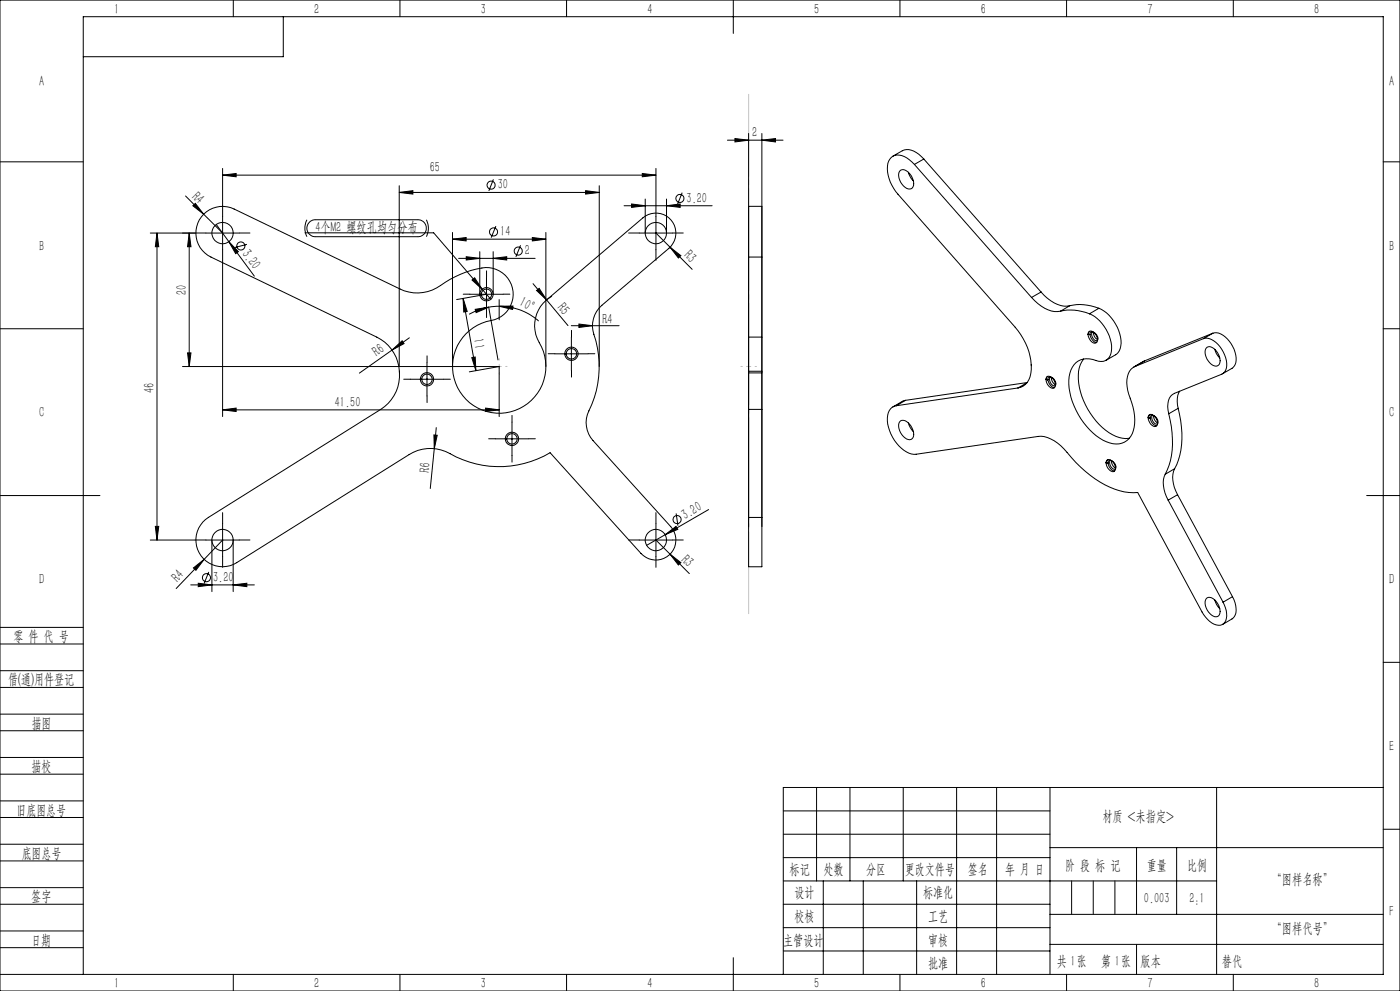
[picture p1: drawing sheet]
<svg xmlns="http://www.w3.org/2000/svg" width="420mm" height="297mm" viewBox="0 0 420 297" stroke-linecap="round" stroke-linejoin="round" font-family="sans-serif">
<g fill="none" stroke="#000" stroke-width=".3">
<path d="M0 0h420v297h-420zM70 0v5M85 5v12h-60M120 0v5M170 0v5M220 0v10M270 0v5M320 0v5M370 0v5M0 48.5h25M55.7 58.7l5.4 5.5M66.8 52.5l4-.5v1z"/>
<path d="M66.8 50.5v11.2M66.8 52.5h130M119.8 57.7l4.1-.6v1.1zM119.8 55.7v54.2M119.8 57.7h60M148 53.8l-1.4 3.4M175.7 57.1l4.1 .6-4.1 .5zM179.8 55.7v54.2M192.7 52l4.1 .5-4.1 .5zM193.6 59.7v10.1M196.8 50.5v11.2M200 59.7v10.1"/>
<path d="M204.6 57.7l-1.3 3.5M218.2 42h16.7M220.5 41.5l4.1 .5-4.1 .5zM224.6 40v117.8M228.6 42l4.1-.5v1zM228.6 40v117.8M267.9 46.8a6.3 6.3 0 0 1 4.7-2l2.3 .9 2.2 2M269.9 51.3a1.67 1.67 0 0 1 2.6 .3 4.3 4.3 0 0 1 1.4 4.4 1.5 1.5 0 0 1-2.4 .1 4.3 4.3 0 0 1-1.6-4.8zM272.5 51.6l.5 1.3 1 1.3M274.3 49.3a6.3 6.3 0 0 0-5.8-2.7 4.1 4.1 0 0 0-2.2 5l.8 3 1.6 2.8 35.9 40.7a18.2 18.2 0 0 1 4.8 12.7 5.1 5.1 0 0 1-4 5.5M274.3 49.3l35.2 39.8M277.1 47.7l-2.8 1.6"/>
<path d="M277.1 47.7l35.2 39.8M415 48.5h5M45.1 69.8h13.5M47.1 69.8v92.1M47.1 69.8l.5 4.1h-1zM56.8 69.8l.5 4.1h-1zM56.8 69.8v40.1M57.9 61.7l.7-.7 2.5 3.2zM61.1 64.2l5.7 5.6M61.1 64.2a8.1 8.1 0 0 1 9.1-1.6l49.8 24a12.5 12.5 0 0 0 13.6-2 26.3 26.3 0 0 1 13.1-4.4 8 8 0 0 1 7.3 7.7 8 8 0 0 1-6.7 8.2 14 14 0 0 0-10.9 17.8 14 14 0 0 0 19 8.8 14 14 0 0 0 6.4-20 10 10 0 0 1 2.1-12.7l29-24.7a6 6 0 0 1 8.4 .7 6 6 0 0 1-.6 8.4l-20.1 17.1a8.2 8.2 0 0 0-2.4 8.7 30.8 30.8 0 0 1-2 24 8.1 8.1 0 0 0 1.7 7.8l23.3 25.8a6 6 0 0 1-.4 8.5 6 6 0 0 1-8.5-.4l-27.3-30.2a30.4 30.4 0 0 1-31.3-.4 11.9 11.9 0 0 0-11 .9l-51.7 32.4a8 8 0 0 1-11-2.5 8 8 0 0 1 2.5-11l51.7-32.4a12.6 12.6 0 0 0-1.2-21.7l-49.7-24a8 8 0 0 1-2.2-12.8zM61.8 69.8h10M64.9 67.3l3.8 5.1"/>
<path d="M66.8 64.8v10.1M66.8 78.1v46.7M68.7 72.4l2.8 3-.8 .6zM68.7 72.4l7.6 10.4M74.1 73.2l-3.7 1M91.5 69.8h38.6l17.1 19.9M92.1 65.9l-.6 2v1l.6 2M93 66.5l1.4-.6h30.9a2.54 2.54 0 0 1 2.6 2.5 2.54 2.54 0 0 1-2.6 2.5h-30.7a2.56 2.56 0 0 1-2.4-1.6 2.56 2.56 0 0 1 .8-2.8zM127.9 65.9l.6 2.3-.1 1.4-.5 1.3M135.7 71.7l4.1-.5v1zM135.7 69.7v40.2M135.7 71.7h28.1"/>
<path d="M137.6 77.4h22.9M139.9 76.9l4 .5-4 .5zM143.9 75.4v12.8M148 77.4l4-.5v1zM148 75.4v12.8M148.8 67.8l-1.4 3.4M156.2 73.5l-1.4 3.5M159.7 71.2l4.1 .5-4.1 .5zM163.8 69.7v40.2M187.2 61.7h26.4M189.5 61.1l4.1 .6-4.1 .5zM191.8 69.8h10"/>
<path d="M196.8 69.8l10.8 10.9M196.8 64.8v10.1M200 61.7l4-.6v1.1zM201 74.1l3.3 2.5-.8 .7zM224.6 61.8h4v15.2h-4zM0 98.5h25M138.9 89.4l3.9 21.7M138.9 89.4l1.3 3.9-1.1 .2zM140.9 88.2h10.1M141.6 83.9l.8-.6 2.2 3.4zM142.6 92.7l4-.6-3.8 1.6zM145.9 83.2v10"/>
<path d="M145.9 88.2l-8.9 1.6M146.6 92.1l-3 .8-2.9 1.3M146.6 92.1l2.8 15.8M149.8 91.8l4.1-.1-.1 1zM149.8 91.8l-3.2 .3M149.8 91.8a17.6 17.6 0 0 1 11.8 4.4M149.8 89.8v6M159.9 85l10.5 12.6M161 87.1l.7-.7 2.3 3.5zM165.6 88.8l-1.7 1.2M171.4 97.6h14.3M173.7 97.1l4 .5-4 .5z"/>
<path d="M309.5 89.1a10.5 10.5 0 0 0 7.8 4.3l.8-.1M312.3 87.5a10.4 10.4 0 0 0 7.8 4.3l.9-.2M312.3 87.5l-2.8 1.6M318.1 93.3a14.3 14.3 0 0 1 8.7 .7M321 91.6a15 15 0 0 1 8.7 .8M321 91.6l-2.9 1.7M326.6 99.5a1.33 1.33 0 0 1 2 .7l.5 .9a1.11 1.11 0 0 1-.3 1.7 1.11 1.11 0 0 1-1.6-.7l-.7-1.4zM326.8 94a11.9 11.9 0 0 1 6.6 11.3 3.2 3.2 0 0 1-4.6 2.8 5.5 5.5 0 0 0-8.1 4.8 21.4 21.4 0 0 0 8.2 17.7 8.9 8.9 0 0 0 7.7 2.2 6 6 0 0 0 3.8-5.9l-.2-3.6-.7-2.6a12.1 12.1 0 0 1-1-8.7 3.6 3.6 0 0 1 2-2.2M326.9 99.3l-.5 .9M327.6 99.4a1.95 1.95 0 0 0 1.5 2.7 1.81 1.81 0 0 0-1.8-2.5l-.4 .7M328 99.6v.1a2.23 2.23 0 0 0 1.2 2M329.7 92.4a11.9 11.9 0 0 1 6.5 11.3 3.5 3.5 0 0 1-1.5 2.6l-2.9 1.7"/>
<path d="M329.7 92.4l-2.9 1.6M363.9 99.9a4.8 4.8 0 0 1 4.9 2.4 7.9 7.9 0 0 1 1.7 7l-.7 .9-3 1.8M363.9 99.9l-2.9 1.6M363.9 99.9l-20.5 8.3M415 98.5h5M54.8 109.9h95M56.3 105.8h1l-.5 4.1zM117.6 104.9l3-2.8 .6 .9zM117.6 104.9l-9.8 6.9M122.8 101.2l-5.2 3.7M123.1 113.7h10M128.1 108.7v10"/>
<path d="M141.5 107.2l1.1-.2 .2 4.1zM149.8 109.9l-9 1.5M149.8 109.9v14.9M166.4 106h10M171.4 101v10M224.6 111.3v-10.3h4v10.3M224.6 111.8v10.9h4v-10.9M224.6 111.3v.5M224.6 111.3h4M224.6 111.8h4M228.6 111.3v.5M271.7 120l-1 .3-2.8 1.7"/>
<path d="M271.7 120l-2.8 1.6M305.4 116.3l-36.5 5.3M308.1 114.7l-2.7 1.6M308.2 114.6l-36.5 5.4M313.8 113.7l.5 .1M314 113a1.35 1.35 0 0 1 2 .7l.5 .9a1.04 1.04 0 0 1-.1 1.5 1.04 1.04 0 0 1-1.5-.1l-.9-1.3-.2-1zM314.3 112.8l-.5 .9M314.4 113.8a2.42 2.42 0 0 0 2 2.3M314.4 113.7l-.1 .1M315 113a1.86 1.86 0 0 0 1.5 2.6 1.85 1.85 0 0 0-1.8-2.5l-.4 .7M315.5 113.1l-.1 .1a2.32 2.32 0 0 0 1.2 2.1M325.1 107.6a9.6 9.6 0 0 0-1.3 8.5 21.4 21.4 0 0 0 11 14.7 7.5 7.5 0 0 0 4 .5"/>
<path d="M326.4 100.2l.5 .1M327 100.2a2.42 2.42 0 0 0 2 2.4M327.1 100.2l-.2 .1M343.4 108.2l-3.3 1.8M343.4 108.2l-2.9 1.6M353.9 117.3a6.5 6.5 0 0 0-.5 5.1M361 101.5a4.9 4.9 0 0 1 5 2.4 7.9 7.9 0 0 1 1.7 7l-1.2 1.2-14.2 5.8a4.9 4.9 0 0 0-1.7 6.1M361 101.5l-20.5 8.3M361.8 104.3a1.67 1.67 0 0 1 2.6 .3 4 4 0 0 1 1.2 4.8 2.17 2.17 0 0 1-3.1-1.2l-.9-1.8a2.43 2.43 0 0 1 .2-2.1zM364.5 104.7l.4 1.3 1 1.3M66.8 122.8l4-.5v1zM66.8 122.8h83"/>
<path d="M130.2 130.3l1 .2-.9 4zM130.3 134.5l-1.2 11.9M130.9 128.2l-.6 6.3M145.7 122.3l4.1 .5-4.1 .5zM148.6 131.5h10M153.6 126.5v10M268.9 121.6a3.7 3.7 0 0 0-2.7 4.5 11.8 11.8 0 0 0 7.2 10h1.4l36.6-5.3a10.5 10.5 0 0 1 8.7 4.8 31.5 31.5 0 0 0 17.2 11.8l4 .2 19.3 35.8a6.6 6.6 0 0 0 5.5 4 3.2 3.2 0 0 0 1.8-4.4l-1-2.5M269.9 126.4a1.93 1.93 0 0 1 3 .8 3.5 3.5 0 0 1 .7 4.3 1.96 1.96 0 0 1-2.6-.7 4 4 0 0 1-1.1-4.4zM272.5 126.7l.5 1.4 1 1.3M331.8 138.7l.5 .1M332 138a1.35 1.35 0 0 1 2 .7l.5 .9a1.04 1.04 0 0 1-.1 1.5 1.04 1.04 0 0 1-1.4-.1l-1-1.3-.2-1zM332.3 137.8l-.5 .9"/>
<path d="M332.4 138.7a2.42 2.42 0 0 0 2 2.4M332.5 138.7l-.2 .1M333.1 138a1.87 1.87 0 0 0 1.4 2.6 1.81 1.81 0 0 0-1.8-2.6l-.4 .8M333.4 138.1a2.32 2.32 0 0 0 1.2 2.2M344.5 125.2l.4 .1M344.7 124.5a1.33 1.33 0 0 1 2 .7l.5 .9a1.04 1.04 0 0 1-.1 1.5 1.04 1.04 0 0 1-1.5-.1l-.7-.9-.4-.9zM344.9 124.2l-.4 1M344.9 125.3l.2-.1a2.35 2.35 0 0 0 1.9 2.4M345.7 124.4a1.95 1.95 0 0 0 1.5 2.7 1.81 1.81 0 0 0-1.9-2.6l-.4 .8M346.1 124.6a2.23 2.23 0 0 0 1.2 2.1M350.6 124a25.6 25.6 0 0 1-1 18.1M353.4 122.4a25.5 25.5 0 0 1-1 18.1"/>
<path d="M353.4 122.4l-2.8 1.6M0 148.5h30M46.6 157.8h1l-.5 4.1zM66.8 156.8v10.1M196.8 156.8v10.1M202.8 153.9l.6 3.6M212.6 152.7l-13.1 7.6M224.6 155.1h4v14.8h-4zM349.6 142.1a8.6 8.6 0 0 0 .8 7.8M350.4 149.9l16.5 30.6M352.4 140.5a8.7 8.7 0 0 0 .9 7.8M352.4 140.5l-2.8 1.6"/>
<path d="M353.3 148.3l-2.9 1.6M353.3 148.3l16.4 30.5M410 148.5h10M45.1 161.9h13.5M57.2 175.3h19.1M58 170.2l3.2-2.6-2.4 3.3zM59.5 174.8l4.1 .5-4.1 .5zM61.8 161.9h10M62.6 171.4l-1.4 3.5M63.6 161.9v15.4M66.8 161.9l-14 14.5M70 175.3l4-.5v1z"/>
<path d="M70 161.9v15.4M191.8 161.9h10M196.8 161.9l4.2 4.2M199.5 160.3l3.3-2.5 .5 .8zM199.5 160.3l-5.5 3.1M201 166.1l3.3 2.5-.8 .7zM201 166.1l5.8 5.8M362.1 179.2a3 3 0 0 1 3.5 2.2l.4 1.3a1.53 1.53 0 0 1-.6 2 1.53 1.53 0 0 1-2-.4 4.3 4.3 0 0 1-1.6-4.8zM364.5 179.8l.4 1.3 1 1.3M369.7 178.8a6.3 6.3 0 0 1 .6 6.1l-.7 .6-2.8 1.6M369.7 178.8l-2.8 1.7M0 193h25"/>
<path d="M0 188h25M415 198.5h5M0 206h25M0 201h25M0 219h25M0 214h25M0 232h25M0 227h25M245 236v28M255 236v28M271 236v28M287 236v56"/>
<path d="M299 236v56M315 236v56M365 236v56M415 236h-180v56M0 245h25M0 240h25M0 258h25M0 253h25M235 243h80M235 250h80M235 257h80M315 254h100"/>
<path d="M341 254v20M353 254v20M415 248.5h5M0 271h25M0 266h25M0 279h25M235 271h80M235 264h130M235 278h80M247 264v28M259 264v28M275 264v28"/>
<path d="M315 274h100M0 284h25M0 292h415v-287h-390v287M70 292v5M120 292v5M170 292v5M220 287v10M235 285h80M270 292v5M315 283h100M320 292v5M370 292v5"/>
<circle cx="147.3" cy="55.5" r="1.22"/>
<circle cx="204" cy="59.5" r="1.21"/>
<circle cx="66.8" cy="69.8" r="3.2"/>
<circle cx="72.3" cy="73.7" r="1.22"/>
<circle cx="148.1" cy="69.5" r="1.2"/>
<circle cx="155.5" cy="75.2" r="1.21"/>
<circle cx="196.8" cy="69.8" r="3.2"/>
<circle cx="145.9" cy="88.2" r="2"/>
<circle cx="145.9" cy="88.2" r="1.55"/>
<circle cx="128.1" cy="113.7" r="2.01"/>
<circle cx="128.1" cy="113.7" r="1.56"/>
<circle cx="171.4" cy="106" r="1.57"/>
<circle cx="171.4" cy="106" r="2"/>
<circle cx="153.6" cy="131.5" r="1.58"/>
<circle cx="153.6" cy="131.5" r="2"/>
<circle cx="203.1" cy="155.7" r="1.21"/>
<circle cx="61.9" cy="173.1" r="1.21"/>
<circle cx="66.8" cy="161.9" r="3.2"/>
<circle cx="196.8" cy="161.9" r="3.2"/>
</g>
<g fill="none" stroke="#000" stroke-width=".3" stroke-dasharray="30.5 1.3 1.3 1.3">
<path d="M61.8 69.8h-3.2M66.8 64.8v-3.2M66.8 74.8v3.2M71.8 69.8h3.2M191.8 69.8h-3.2M196.8 64.8v-3.2M196.8 74.8v3.2M201.8 69.8h3.2M141 88.2h-2M146 83.2v-2M146 93.2v2M151 88.2h2"/>
<path d="M123.1 113.7h-2M128.1 108.7v-2M128.1 118.7v2M133.1 113.7h2M166.4 106h-2M171.4 101v-2M171.4 111v2M176.4 106h2M148.6 131.5h-2M153.6 126.5v-2M153.6 136.5v2M158.6 131.5h2"/>
<path d="M66.8 156.8v-3.2M196.8 156.8v-3.2M61.8 161.8h-3.2M66.8 166.8v3.2M71.8 161.8h3.2M191.8 161.8h-3.2M196.8 166.8v3.2M201.8 161.8h3.2"/>
</g>
<path d="M321.5 264v10M328 264v10M334.5 264v10M341 283v9" fill="none" stroke="#0a0605" stroke-width=".3"/>
<path d="M149.8 112.2v-4.7M152.1 109.8h-4.7M226.9 109.8h-4.7" fill="none" stroke="#c0c0c0" stroke-width=".3" stroke-dasharray="30.5 1.3 1.3 1.3" stroke-dashoffset="30"/>
<path d="M224.6 183.9v-155.6" fill="none" stroke="#c0c0c0" stroke-width=".3" stroke-dasharray="30.5 1.3 1.3 1.3" stroke-dashoffset="6"/>
<g fill="#000">
<path d="M57.9 61.7l.7-.7 2.5 3.2zM68.7 72.4l2.8 3-.8 .6zM201 74.1l3.3 2.5-.8 .7zM161 87.1l.7-.7 2.3 3.5zM117.6 104.9l3-2.8 .6 .9zM130.2 130.3l1 .2-.9 4zM58 170.2l3.2-2.6-2.4 3.3zM199.5 160.3l3.3-2.5 .5 .8zM201 166.1l3.3 2.5-.8 .7z"/>
<path d="M66.8 52.5l4-.5v1zM192.7 52l4.1 .5-4.1 .5z"/>
<path d="M47.1 69.8l.5 4.1h-1zM46.6 157.8h1l-.5 4.1z"/>
<path d="M135.7 71.7l4.1-.5v1zM159.7 71.2l4.1 .5-4.1 .5zM119.8 57.7l4.1-.6v1.1zM175.7 57.1l4.1 .6-4.1 .5zM59.5 174.8l4.1 .5-4.1 .5zM70 175.3l4-.5v1zM189.5 61.1l4.1 .6-4.1 .5zM200 61.7l4-.6v1.1zM139.9 76.9l4 .5-4 .5zM148 77.4l4-.5v1zM141.6 83.9l3 2.8-2.2-3.4zM220.5 41.5l4.1 .5-4.1 .5zM228.6 42l4.1-.5v1z"/>
<path d="M149.8 91.8l4.1-.1-.1 1zM142.6 92.7l4-.6-3.8 1.6z"/>
<path d="M56.3 105.8h1l-.5 4.1zM56.8 69.8l.5 4.1h-1z"/>
<path d="M141.5 107.2l1.1-.2 .2 4.1zM138.9 89.4l1.3 3.9-1.1 .2z"/>
<path d="M145.7 122.3l4.1 .5-4.1 .5zM66.8 122.8l4-.5v1zM173.7 97.1v1l4-.5z"/>
</g>
<g font-size="4.4">
<text x="34.2" y="4.1">1</text>
<text x="94.2" y="4.1">2</text>
<text x="144.2" y="4.1">3</text>
<text x="194.2" y="4.1">4</text>
<text x="244.2" y="4.1">5</text>
<text x="294.2" y="4.1">6</text>
<text x="344.2" y="4.1">7</text>
<text x="394.2" y="4.1">8</text>
<text x="11.7" y="25.9">A</text>
<text x="416.7" y="25.9">A</text>
<text x="225.6" y="41.1">2</text>
<text x="128.9" y="51.6">65</text>
<text x="57.3" y="59.2" transform="rotate(45 57.3 59.2)">R4</text>
<text x="149.4" y="56.8">30</text>
<text x="206" y="60.8">3.20</text>
<text x="94.6" y="69.7">4个M2 螺纹孔均匀分布</text>
<text x="150.1" y="70.8">14</text>
<text x="11.7" y="75.1">B</text>
<text x="72.4" y="76.1" transform="rotate(54 72.4 76.1)">3.20</text>
<text x="157.5" y="76.5">2</text>
<text x="205" y="76.9" transform="rotate(45 205 76.9)">R3</text>
<text x="416.7" y="75.1">B</text>
<text x="55.9" y="88.6" transform="rotate(-90 55.9 88.6)">20</text>
<text x="155.6" y="91.5" transform="rotate(27 155.6 91.5)">10°</text>
<text x="167" y="92.4" transform="rotate(50 167 92.4)">R5</text>
<text x="142" y="101.7" transform="rotate(80 142 101.7)">11</text>
<text x="180.7" y="97">R4</text>
<text x="113.1" y="107.1" transform="rotate(-35 113.1 107.1)">R6</text>
<text x="46.2" y="117.7" transform="rotate(-90 46.2 117.7)">46</text>
<text x="11.7" y="125.1">C</text>
<text x="100.5" y="121.9">41.50</text>
<text x="416.7" y="125.1">C</text>
<text x="128.8" y="141.6" transform="rotate(-84 128.8 141.6)">R6</text>
<text x="205.5" y="155.8" transform="rotate(-30 205.5 155.8)">3.20</text>
<text x="204.2" y="168" transform="rotate(45 204.2 168)">R3</text>
<text x="11.7" y="175.1">D</text>
<text x="53.3" y="174.7" transform="rotate(-46 53.3 174.7)">R4</text>
<text x="64" y="174.4">3.20</text>
<text x="416.7" y="175.1">D</text>
<text x="4" y="192">零 件 代 号</text>
<text x="2.5" y="205.1">借(通)用件登记</text>
<text x="9.5" y="218.1">描图</text>
<text x="416.7" y="225.1">E</text>
<text x="9.5" y="231.1">描校</text>
<text x="5" y="244.2">旧底图总号</text>
<text x="330.7" y="246.2">材质 &lt;未指定&gt;</text>
<text x="6.5" y="257.2">底图总号</text>
<text x="236.9" y="261.9">标记</text>
<text x="247.1" y="261.9">处数</text>
<text x="259.9" y="261.9">分区</text>
<text x="271.5" y="261.9">更改文件号</text>
<text x="290.4" y="261.9">签名</text>
<text x="301.5" y="261.9">年 月 日</text>
<text x="319.5" y="260.6">阶 段 标 记</text>
<text x="344" y="260.6">重量</text>
<text x="356.1" y="260.6">比例</text>
<text x="238.3" y="268.9">设计</text>
<text x="276.9" y="268.9">标准化</text>
<text x="381.5" y="264.8">“图样名称”</text>
<text x="9.4" y="270.1">签字</text>
<text x="343.2" y="270.7">0.003</text>
<text x="356.8" y="270.7">2:1</text>
<text x="416.8" y="274.4">F</text>
<text x="238.3" y="276.1">校核</text>
<text x="278.4" y="276">工艺</text>
<text x="381.5" y="279.6">“图样代号”</text>
<text x="9.4" y="283.2">日期</text>
<text x="234.9" y="283.3">主管设计</text>
<text x="278.4" y="283.3">审核</text>
<text x="278.4" y="290.2">批准</text>
<text x="317.1" y="289.4">共 张</text>
<text x="321.1" y="289.4">1</text>
<text x="330.3" y="289.4">第 张</text>
<text x="334.5" y="289.4">1</text>
<text x="342.1" y="289.4">版本</text>
<text x="34.2" y="296.1">1</text>
<text x="94.2" y="296.1">2</text>
<text x="144.2" y="296.1">3</text>
<text x="194.2" y="296.1">4</text>
<text x="244.2" y="296.1">5</text>
<text x="294.2" y="296.1">6</text>
<text x="344.2" y="296.1">7</text>
<text x="394.2" y="296.1">8</text>
</g>
<text font-size="4.4" fill="#0a0605" x="366.6" y="289.4">替代</text>
</svg>
